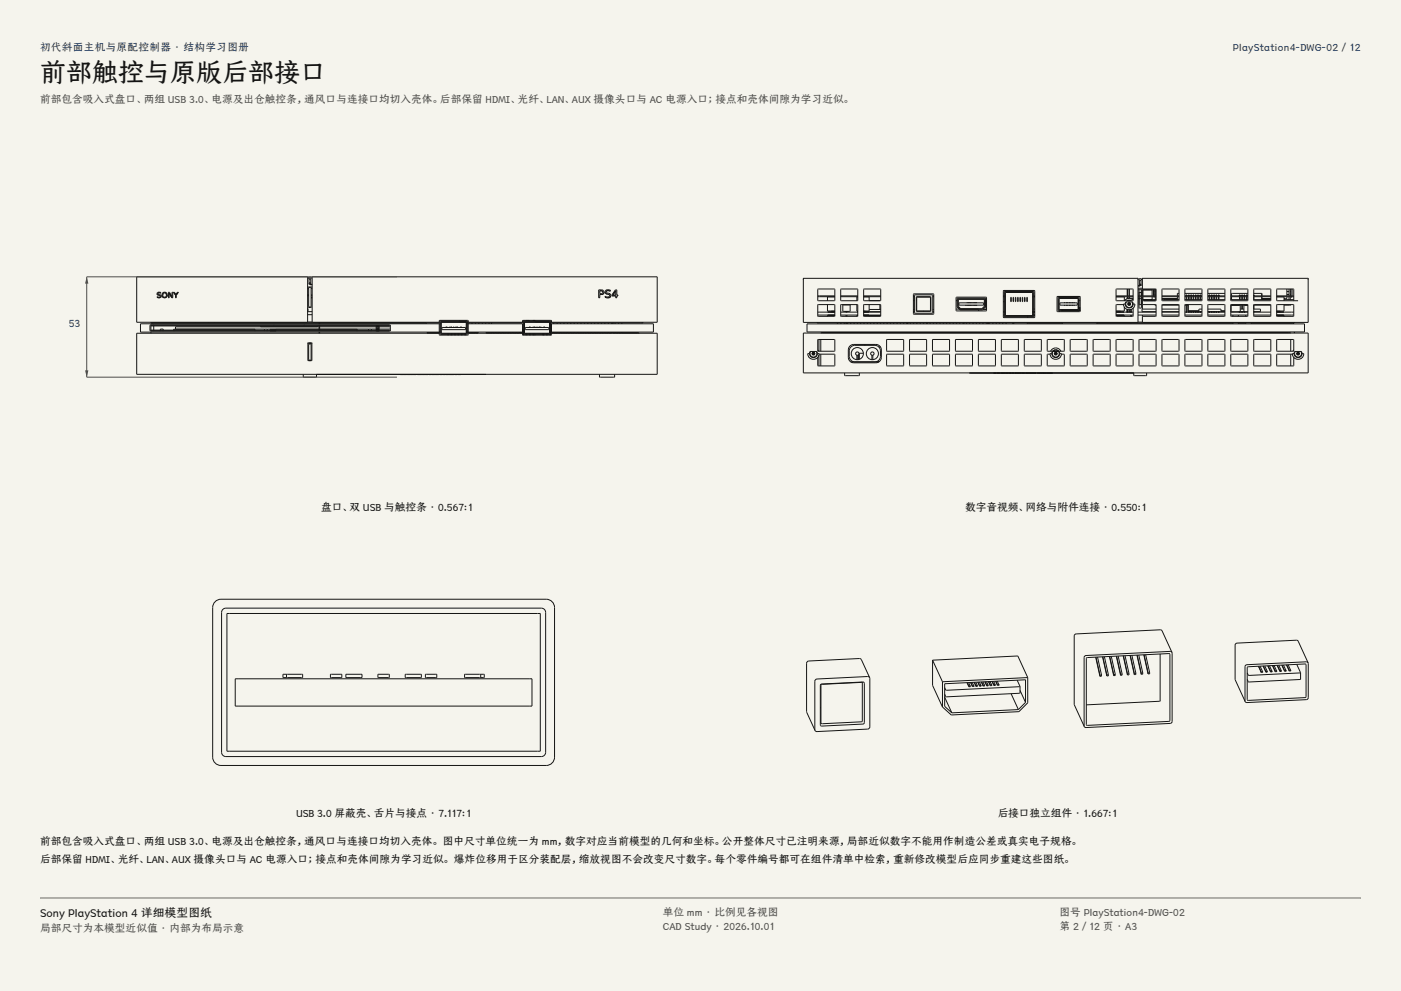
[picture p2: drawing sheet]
<svg xmlns="http://www.w3.org/2000/svg" width="420mm" height="297mm" viewBox="0 0 420 297" stroke-linecap="round" stroke-linejoin="round" font-family="sans-serif">
<g fill="#f5f4ed">
<path d="M0 0h420v297h-420z"/>
<path d="M12 12h396v275h-396z"/>
</g>
<g fill="none" stroke="#141413" stroke-width=".3">
<path d="M41 83h51.2v13.6h-51.2zM45.2 98.9h.1M45.2 99.1h.1M45.2 97.5h.1M45.2 97.7h.1M45.2 97.3l-.2 .3v1.4l.2 .2M45.2 97.3h71.5l.3 .3M45.2 96.6v.2h49.1M45.2 97.3v1.9M45.2 99.5v.4M45.3 98.9h71.4v.2h-71.4M45.3 97.5h71.4v.2h-71.4"/>
<path d="M46.1 99.2h.1M46.1 97.7v1.2M46.1 99.1v.1M46.1 97.3v.2M47.1 88a.6 .6 0 0 1 .5-.4 .6 .6 0 0 1 .6 .3l-.1-.1a.39 .39 0 0 0-.5-.1 .39 .39 0 0 0-.2 .5l.8 .2 .1 .4M47.1 88l.1 .3M47.1 88h.1M47.2 88.3l.4 .2M47.6 88.5h.1M47.7 88.5l.3 .1a.47 .47 0 0 1-.3 .5 .47 .47 0 0 1-.6-.2v.2l.5 .1M47.7 88.5h.1M48.1 98.9v-.3h.8v.3"/>
<path d="M48.1 99.1v.1M48.1 89.1l-.5 .1M48.3 88.8l-.2 .3M48.3 88.8h.1M48.6 88.4a.79 .79 0 0 1 .7-.8 .79 .79 0 0 1 .8 .8M48.6 88.4l.2 .6M48.9 99.1v.1M49.9 89l-.6 .2-.5-.2M50.1 88.4l-.2 .6M50.5 87.6h.3l.8 1.3v-1.3h.2v1.6h-.3l-.8-1.3v1.3h-.2zM51.5 89.2h.1M52 87.6l.6 .8v.8h.2v-.8l.7-.8"/>
<path d="M52 87.6h.3l.4 .7 .5-.7h.3M52 87.6h.1M52 98.9v-.2h24.4v.2M52 99.1v.1M53.5 87.6h.1M58.6 96.8h.1M60.3 96.8h.1M62.5 96.8h.1M64.2 96.8h.1M76.4 99.1v.1M78.1 97.7v.2h17.1v-.2M79.3 98.6v.3"/>
<path d="M79.3 99.1v.1M79.3 98.6h.8M80.1 98.6h15.6M80.1 98.6v.3M80.1 99.1v.1M81 99.2h1.7M81 99.1v.1M82.1 97.3v.2M82.7 98.7h-1.7v.2M82.7 98.7v.2M82.7 98.7h13M90.6 98.6v.1"/>
<path d="M91.2 97.3v.2M92.2 92.5v.8M92.2 88.4h.3M92.2 88.6h.3M92.2 86h1.4M92.2 86.5h.3M92.2 94.3h1.4M92.2 93.4h1.4M92.2 96.5h1.4M92.5 83.1h.8v.5h-.8zM92.5 91.9h.8M92.6 86.1l.7 .1-.1 6-.7-.1z"/>
<path d="M92.6 84.9h.6v.3h-.6zM92.7 84.9h.1M92.7 84.8v.1M92.7 84.8l-.1-1.1h.6l-.1 1.2h-.4M92.7 84.8h.5M93.3 89.3h.3M93.3 89.1h.3M93.3 88.4h.3M93.3 88.6h.3M93.3 86.5h.3M93.6 83h103.4v13.6h-31.7l-.1-.6h-8.4l-.2 .6h-16.2l-.2-.6h-8.3l-.2 .6h-38.1zM93.6 85.2h-.7l.7 .1"/>
<path d="M94.3 96.8h1.4M94.3 96.6v.2M95.7 96.8h-50.2v.2M95.7 97.9h-43.1v.7h26.7M95.7 96.6v.4M95.7 97.3v.2M95.7 97.7v1.2M95.7 99.1v.1M95.7 99.5v.4M95.8 96.8h32v.2M95.8 97.9h21.2M95.8 98.6h14.7"/>
<path d="M95.8 98.7h11.3v.2M95.8 96.6v.4M95.8 97.3v.2M95.8 97.7v1.2M95.8 99.1v.1M95.8 99.5v.4M95.8 96.8h36.1M106.3 96.8h.1M107.1 99.1v.1M110.5 98.6v.3M110.5 99.1v.1M110.5 98.6h.8"/>
<path d="M111.3 98.6h5.7M111.3 98.6v.3M111.3 99.1v.1M112.8 98.8h.9M112.8 97.7v1.2M112.8 99.1v.1M112.8 97.7h.9M112.8 97.8h.9M112.8 98.2h.9M112.8 98.4h.9M113.7 97.7v1.2M113.7 99.1v.1"/>
<path d="M117 96.8h.1M117 98.9l-.3 .3h-71.5M117 97.4v1.8M128.1 99.8h3.8M128.1 99.7h3.8M128.1 99.5v.4M131.7 97v2.5h-89.6v-2.5h89.8M131.7 96.5h.2M131.7 99.4h.2M132 96.3h8v3.9h-8zM132.1 97h.2M132.1 96.8h.2"/>
<path d="M132.1 99.8h.2M132.1 99.7h.2M132.1 99.4h.2M132.2 96.5h7.7M132.3 96.6h7.5v3.3h-7.5zM132.5 98.1h7.1v.7h-7.1zM133.6 98h.1M133.6 98.1h.1M133.6 98v.1M133.6 98h.5M133.7 98h.1M133.7 98.1h.1"/>
<path d="M133.7 98v.1M134.1 98h.1M134.1 98.1h.1M134.1 98v.1M134.3 99.9v.1M134.4 99.9v.1M134.8 98h.1M134.8 98.1h.1M134.8 98v.1M134.8 98l.2 .1M135.1 98h.1M135.1 98.1h.1"/>
<path d="M135.1 98v.1M135.1 98h.4M135.3 99.9v.1M135.5 99.9v.1M135.5 98h.1M135.5 98.1h.1M135.5 98v.1M135.9 98h.1M135.9 98.1h.1M135.9 98v.1M135.9 98l.2 .1M136.3 99.9v.1"/>
<path d="M136.5 99.9v.1M136.5 98h.1M136.5 98.1h.1M136.5 98v.1M136.6 98h.3M136.9 98h.1M136.9 98.1h.1M136.9 98v.1M137.3 98l-.3 .1M137.3 98h.1M137.3 98.1h.1M137.3 98v.1"/>
<path d="M137.3 99.9v.1M137.5 99.9v.1M137.7 96.5h.2M137.7 96v.2M137.7 96.5h.1M138 98h.1M138 98.1h.1M138 98v.1M138 98h.4M138.3 98h.1M138.3 98.1h.1M138.3 98v.1"/>
<path d="M138.3 99.9v.1M138.4 98h.1M138.4 98.1h.1M138.4 98v.1M138.5 99.9v.1M139.4 99.9v.1M139.5 99.9v.1M139.8 97h.1M139.8 96.8h.1M139.8 99.8h.1M139.8 99.7h.1M139.8 99.4h.1"/>
<path d="M139.8 96.5l.1 3.5h-7.7v-3.5h7.6M140.1 96.5h.3M140.1 97h16.5v2.5h-16.2M140.1 96.8h16.8M140.1 99.8h.3M140.1 99.7h.3M140.1 99.4h.3M140.6 97l-.2-.1v3.4l-.2 .1h-8.3l-.2-.5h-90.7v12.3h156v-12.3h-31.7l-.1 .5h-8.4l-.2-.5h-16.2M140.6 99.5v.4M140.6 99.8h.8M140.6 99.7h.8M141.4 97h.2"/>
<path d="M141.4 99.5v.4M141.6 99.5v.4M141.6 99.8h.8M141.6 99.7h.8M142.4 97h.2M142.4 99.5v.4M142.6 99.5v.4M142.6 99.8h.7M142.6 99.7h.7M143.4 99.5l-.1 .4M143.5 97h.1M144.5 97h.1"/>
<path d="M145.5 97h.2M145.7 99.5l.1 .4M145.7 99.7h.8M145.8 99.8h.7M146.5 97h.2M146.5 99.5v.4M146.7 99.5v.4M146.7 99.8h.8M146.7 99.7h.8M147.4 96.8v.2M147.5 99.5v.4M147.7 99.5v.4"/>
<path d="M147.7 99.8h.9M147.7 99.7h.9M148.6 99.5v.4M148.7 99.5v.4M148.7 99.8h.9M148.7 99.7h.9M149.6 99.5v.4M149.8 99.5v.4M149.8 99.8h.8M149.8 99.7h.8M150.6 99.5v.4M150.8 99.5v.4"/>
<path d="M150.8 99.8h.8M150.8 99.7h.8M151.6 99.5v.4M151.8 99.5v.4M151.8 99.8h.8M151.8 99.7h.8M152.6 99.5v.4M152.8 99.5v.4M152.8 99.8h.9M152.8 99.7h.9M153.7 99.5v.4M153.8 99.5v.4"/>
<path d="M153.8 99.8h.9M153.8 99.7h.9M154.7 99.5v.4M154.9 99.5v.4M154.9 99.8h.8M154.9 99.7h.8M155.7 99.5v.4M155.9 99.5v.4M155.9 99.8h.8M155.9 99.7h.8M156.6 96.5h.3M156.6 97.3h.3"/>
<path d="M156.6 98.7h.3M156.6 99.4h.1M156.7 98.7v1.7M156.9 96.4l.2-.2h7.8l.2 .2M156.9 96.4v4M157 96v.3M157.1 97.3h.1M157.1 96.8h.1M157.1 98.7h.1M157.1 99.8h.1M157.1 99.7h.1M157.1 99.4h.1"/>
<path d="M157.1 96.5h7.7M157.2 96.6h7.5v3.3h-7.5zM157.4 98.1h7.1v.7h-7.1zM157.7 96h.1M157.8 99.9v.1M157.9 99.9v.1M158.6 98h.1M158.6 98.1h.1M158.6 98v.1M158.6 96h.1M158.6 98h.4M158.7 98h.1"/>
<path d="M158.7 98.1h.1M158.7 98v.1M158.7 96v.2M158.7 96.5h.1M158.8 99.9v.1M158.9 99.9v.1M159 98h.1M159 98.1h.1M159.1 98v.1M159.7 96h.1M159.7 98h.1M159.7 98.1h.1"/>
<path d="M159.7 98v.1M159.7 98l.3 .1M159.8 99.9v.1M160 99.9v.1M160.1 98h.1M160.1 98.1h.1M160.1 98v.1M160.1 98h.3M160.3 99.9v.1M160.4 96.5h.2M160.4 96v.2M160.4 96.5h.1"/>
<path d="M160.4 98h.1M160.4 98.1h.1M160.5 98v.1M161.1 98l-.2 .1M161.1 98h.1M161.1 98.1h.1M161.1 98v.1M161.5 98h.1M161.5 98.1h.1M161.5 98v.1M161.5 98h.4M161.9 98h.1"/>
<path d="M161.9 98.1h.1M161.9 98v.1M162.2 98l-.2 .1M162.2 98h.1M162.2 98.1h.1M162.3 98v.1M162.8 99.9v.1M162.9 99.9h.1M162.9 98h.1M162.9 98.1h.1M162.9 98v.1M163 98h.4"/>
<path d="M163 99.9v.1M163.3 98h.1M163.3 98.1h.1M163.3 98v.1M163.4 98h.1M163.4 98.1h.1M163.4 98v.1M163.9 99.9v.1M164.1 99.9v.1M164.7 97h.2M164.7 96.8h.2M164.7 99.8h.2"/>
<path d="M164.7 99.7h.2M164.7 99.4h.2M164.8 96.5v3.5h-7.7v-3.5h7.7M165.1 96.5h.2M165.1 97h30.8v2.5h-30.6v-2.5M165.1 96.4v4M165.1 99.8h.8M165.1 99.7h.8M165.1 99.4h.2M165.9 97h.2M165.9 99.5v.4M166.1 99.5v.4"/>
<path d="M166.1 99.8h.8M166.1 99.7h.8M166.9 97h.2M166.9 99.5v.4M167.1 99.5v.4M167.1 99.8h.9M167.1 99.7h.9M168 97h.1M168 99.5v.4M168.1 99.5v.4M168.1 99.8h.9M168.1 99.7h.9"/>
<path d="M169 97h.2M169 99.5v.4M169.2 99.5v.4M169.2 99.8h.8M169.2 99.7h.8M170 97h.2M170 99.5v.4M170.2 99.5v.4M170.2 99.8h.8M170.2 99.7h.8M171 97h.2M171 99.5v.4"/>
<path d="M171.2 99.5v.4M171.2 99.8h.9M171.2 99.7h.9M172.1 97h.1M172.1 99.5v.4M172.2 99.5v.4M172.2 99.8h.9M172.2 99.7h.9M173.1 97h.1M173.1 99.5v.4M173.2 99.5v.4M173.2 99.8h.9"/>
<path d="M173.2 99.7h.9M174.1 97h.2M174.1 99.5v.4M174.3 99.5v.4M174.3 99.8h.8M174.3 99.7h.8M175.1 97h.2M175.1 99.5v.4M175.3 99.5v.4M175.3 99.8h.8M175.3 99.7h.8M176.1 97h.2"/>
<path d="M176.1 99.5v.4M176.3 99.5v.4M176.3 99.8h.9M176.3 99.7h.9M177.2 97h.1M177.2 99.5v.4M177.3 99.5v.4M177.3 99.8h.9M177.3 99.7h.9M178.2 97h.2M178.2 99.5v.4M178.4 99.5v.4"/>
<path d="M178.4 99.8h.8M178.4 99.7h.8M179.2 97h.2M179.2 99.5v.4M179.4 99.5v.4M179.4 99.8h.8M179.4 99.7h.8M179.8 87.1h.4a.44 .44 0 0 1 .5 .5 .44 .44 0 0 1-.5 .4h-.4zM180.2 97h.2M180.2 99.5v.4M180.4 99.5v.4M180.4 99.8h.8"/>
<path d="M180.4 99.7h.8M180.8 88.1l-.6 .2M181.1 87.6l-.4-.6-1.2-.1v2.3h.3v-.9h.4M181.1 87.6l-.3 .5M181.2 97h.2M181.2 99.5v.4M181.4 87.5a1.05 1.05 0 0 1 1.6-.5v.3a.63 .63 0 0 0-.8-.3 .63 .63 0 0 0-.4 .7l.2 .1a.99 .99 0 0 1 1.1 .8M181.4 87.5l.2 .4 .5 .2M181.4 87.5h.1M181.4 99.5v.4M181.4 99.8h.9M181.4 99.7h.9"/>
<path d="M182.1 88.1h.1M182.1 88.1l.2 .1M182.3 97h.1M182.3 99.5v.4M182.3 88.2l.4 .1M182.4 99.5v.4M182.4 99.8h.9M182.4 99.7h.9M182.7 88.3a.6 .6 0 0 1-.3 .7 .6 .6 0 0 1-.8-.1l-.2-.1v.3l.2 .1a1.07 1.07 0 0 0 1.5-.6M183.1 88.6h.1M183.3 97h.2M183.3 99.5v.4"/>
<path d="M183.5 99.5v.4M183.5 99.8h.1M183.5 99.7h.1M183.6 96.8v.2M183.6 99.5v.4M183.8 96.8v.2M183.8 99.5v.4M183.8 99.8h.5M183.8 99.7h.5M184.3 97h.2M184.3 99.5v.4M184.5 99.5v.4"/>
<path d="M184.5 99.8h.8M184.5 99.7h.8M184.5 86.9h.4v1.5h.4v.3h-.4v.5h-.3v-.5h-1.1v-.4zM184.6 87.2v1.2h-.9zM185.3 97h.2M185.3 99.5v.4M185.5 99.5v.4M185.5 99.8h.9M185.5 99.7h.9M186.4 97h.1M186.4 99.5v.4M186.5 99.8l5.1 .1"/>
<path d="M186.5 99.5v.4M191.3 99.5v.2h-4.8M192.8 96.6v.2h-27.7M90.9 112.2v.8h4v-.8M92.3 103.1h1.2M92.3 102.7l1.2 .1-.1 5.3-1.1-.1zM92.5 107.8h.8M92.6 108.1v-5l.7 .1-.1 4.9M120 112.2v.1M120.4 112.2v.1M120.5 112.2v.1M120.9 112.2v.1"/>
<path d="M120.9 112.2h.6M121.8 112.2v.1M121.8 112.2h.3M122.1 112.2h.8M122.1 112.2v.1M122.9 112.2v.1M123 112.2v.1M123.4 112.2v.1M123.5 112.2v.1M123.9 112.2v.1M124 112.2h.7M124 112.2v.1"/>
<path d="M124.7 112.2h.1M124.7 112.2v.1M125.1 112.2v.1M125.4 112.2h.6M125.4 112.2v.1M126.3 112.2v.1M126.4 112.2v.1M126.6 112.2v.1M126.7 112.2v.1M127.2 112.2v.1M127.4 112.2v.1M127.4 112.2h.1"/>
<path d="M127.5 112.2h.9M127.5 112.2v.1M128.4 112.2v.1M128.4 112.2h.1M128.6 112.2v.1M128.8 112.2v.1M128.9 112.2v.1M129.3 112.2v.1M129.4 112.2v.1M129.5 112.2h.4M129.5 112.2v.1M129.9 112.2v.1"/>
<path d="M130 112.2v.1M130.1 112.2v.1M130.6 112.2v.1M130.7 112.2v.1M130.8 112.2v.1M130.8 112.2h.2M131 112.2h.7M131 112.2v.1M131.7 112.2v.1M131.9 112.2h.7M131.9 112.2v.1M132.6 112.2v.1"/>
<path d="M132.8 112.2h.7M132.8 112.2v.1M133.5 112.2v.1M133.7 112.2h.1M133.7 112.2v.1M133.8 112.2v.1M134.3 100.2v.2M134.4 112.2v.1M134.4 100.2v.2M134.5 112.2h.1M134.5 112.2v.1M134.6 112.2v.1"/>
<path d="M135 112.2h.2M135 112.2v.1M135.2 112.2v.1M135.3 100.2v.2M135.4 112.2v.1M135.5 100.2v.2M135.9 112.2v.1M136.1 112.2v.1M136.3 100.2v.2M136.3 112.2h.8M136.3 112.2v.1M136.5 100.2v.2"/>
<path d="M137.1 112.2v.1M137.3 100.2v.2M137.4 112.2h.8M137.4 112.2v.1M137.5 100.2v.2M138.2 112.2v.1M138.3 100.2v.2M138.5 100.2v.2M139.4 100.2v.2M139.5 100.2v.2M145.3 112.2h.4h-50.8M156.9 100l.2 .2h7.8"/>
<path d="M157.8 100.2v.2M157.9 100.2v.2M158.8 100.2v.2M158.9 100.2v.2M159.8 100.2v.2M160 100.2v.2M160.3 100.2l.1 .2M162.8 100.2l-.1 .2M162.9 100.3v.1M163 100.2v.2M163.9 100.2v.2M164.1 100.2v.2"/>
<path d="M164.9 100.2v.2M165.1 100l-.2 .2M179.7 112.2v.8h4.6v-.8"/>
<circle cx="49.3" cy="88.4" r=".62"/>
</g>
<path d="M119 83h-93v30h93" fill="none" stroke="#504e49" stroke-width=".3"/>
<g fill="#504e49">
<path d="M26 83l.5 2h-1z"/>
<path d="M25.5 111h1l-.5 2z"/>
</g>
<g fill="none" stroke="#141413" stroke-width=".3">
<path d="M240.8 99.8h151.4v12h-151.4zM241 83.4l-.2 .4M241 83.4l-.2 13.2h100.4l-.2-13.2M241 83.4h100M241.9 97.1h149.2v2.4h-149.2zM245 96.6v.2h143v-.2M245.2 94.4h5.1h-2.2M245.2 88.9h5.1M245.2 88.7h5.1M245.2 86.6h5v3.5h-5zM245.2 91.3h5v3.5h-5zM246.1 99.8h140.8"/>
<path d="M246.3 99.5v.2h140.4v-.2M248.1 91.3v1.9h1.9l.3 .1h-1.1v.2h1.1M248.1 93.5h2.2h-5.1M248.1 93.5h.1M248.1 94.4v.1M249.6 93.5h.1M249.6 94.4v.1M250.3 94.5h-2.2v.3M250.3 89h-2.2v1.1M251 97.1h.2M251 99.7v.1M251.2 99.7v.1"/>
<path d="M252 97.1h.2M252 99.7v.1M252 94.4h5.1h-.1M252 88.9h5.1M252 88.7h5.1M252.1 86.6h5v3.5h-5zM252.1 91.3h5v3.5h-5zM252.2 99.7v.1M252.7 91.4h2.2v1.9h-2.2zM253 97.1h.2M253 99.7v.1M253.2 99.7v.1"/>
<path d="M253.5 93.3v.2h.5v-.2M253.6 93.5h.1M253.6 94.4v.4M253.6 96.8v.3M253.6 99.7v.1M253.9 93.5h.1M253.9 94.4v.4M253.9 96.8v.3M253.9 99.7v.1M254 97.1h.1M254 99.7v.1M254.1 99.7v.1"/>
<path d="M255 97.1h.1M255 99.7v.1M255.1 99.7v.1M256 97.1h.1M256 99.7v.1M256.1 99.7v.1M256.9 91.3v1.9h.2M257 93.5h.1h-5.1M257 97.1h.1M257 93.5h.1M257 94.4v.1M257 99.7v.1"/>
<path d="M257.1 93.2v.2M257.1 99.7v.1M257.1 94.5h-.2v.3M257.1 89h-.2v1.1M257.9 97.1h.2M257.9 99.7v.1M258.1 99.7v.1M258.9 94.5h1.7v.3M258.9 89h1.7v1.1M258.9 88.9h5.1M258.9 88.7h5.1M258.9 97.1h.2"/>
<path d="M258.9 99.7v.1M258.9 86.6h5.1v3.5h-5.1zM258.9 91.3h5.1v3.5h-5.1zM259.1 93.5h.1M259.1 94.4v.1M259.1 99.7v.1M259.4 93.4h4.6M259.9 97.1h.2M259.9 99.7v.1M260.1 99.7v.1M260.5 93.5h-1.6h5.1M260.5 93.5h.1"/>
<path d="M260.5 94.4v.1M260.6 90.1h3.2M260.6 91.3v1.9h-1.5l-.2 .1h.5v.2h-.5M260.6 94.6h3.4M260.6 92.7h3.4M260.9 97.1h.2M260.9 99.7v.1M261.1 99.7v.1M261.9 97.1h.2M261.9 99.7v.1M262.1 99.7v.1M262.9 97.1h.2"/>
<path d="M262.9 99.7v.1M263.1 99.7v.1M263.8 91.3v1.4M263.9 97.1h.2M263.9 99.7v.1M264 94.4h-5.1h1.6M264.1 99.7v.1M264.9 97.1h.1M264.9 99.7v.1M265 99.7v.1M265.9 97.1h.1M265.9 99.7v.1"/>
<path d="M266 99.7v.1M266.9 97.1h.1M266.9 99.7v.1M267 99.7v.1M267.9 97.1h.1M267.9 99.7v.1M268 99.7v.1M268.8 97.1h.2M268.8 99.7v.1M269 99.7v.1M269.8 97.1h.2M269.8 99.7v.1"/>
<path d="M270 99.7v.1M270.8 97.1h.2M270.8 99.7v.1M271 99.7v.1M271.8 96.8v.3M271.8 99.7v.1M271.8 97l.2 .1M272 99.7v.1M272 96.8v.3M272.1 96.8v.3M272.1 99.7v.1M272.8 97.1h.2"/>
<path d="M272.8 99.7v.1M273 99.7v.1M273.8 97.1h.2M273.8 99.7v.1M273.8 90.1h.3M273.8 88.9h.3M273.8 93.4h.3M273.8 93.5h.3M273.8 92.7h.3M273.8 88.7h.3M273.9 88.1h6v6h-6zM274 99.7v.1"/>
<path d="M274.2 88.4h5.4v5.4h-5.4zM274.7 92.7h.1M274.7 90.1h.1M274.7 89h4.3v4.3h-4.3zM274.8 97.1h.2M274.8 99.7v.1M274.8 89.1h4.1v4.1h-4.1zM275 99.7v.1M275.8 97.1h.1M275.8 99.7v.1M275.9 99.7v.1M276.4 99.7v.1"/>
<path d="M276.8 97.1h.1M276.8 99.7v.1M276.9 93.2v.1M276.9 99.7v.1M277.8 97.1h.1M277.8 99.7v.1M277.9 99.7v.1M278 96.8v.3M278.7 97.1h.2M278.7 99.7v.1M278.9 99.7v.1M279.4 99.7v.1"/>
<path d="M279.5 99.7v.1M279.6 88.9h.3M279.6 93.4h.3M279.6 93.5h.3M279.6 92.7h.3M279.6 88.7h.3M279.7 97.1h.2M279.7 99.7v.1M279.9 99.7v.1M280.7 97.1h.2M280.7 99.7v.1M280.9 99.7v.1"/>
<path d="M281.7 97.1h.2M281.7 99.7v.1M281.9 99.7v.1M282.7 97.1h.2M282.7 99.7v.1M282.9 99.7v.1M283.7 97.1h.2M283.7 99.7v.1M283.9 99.7v.1M284.7 97.1h.2M284.7 99.7v.1M284.9 99.7v.1"/>
<path d="M285.7 97.1h.1M285.7 99.7v.1M285.8 99.7v.1M286.6 90.1h.3M286.6 92.6h1M286.7 97.1h.1M286.7 99.7v.1M286.7 89.1h8.9l.1 4-9 .1zM286.8 99.7v.1M286.9 89.4h8.6v2.6l-.9 .9h-6.8l-.9-.9zM287.1 90.1h.2M287.3 89.7h7.8v2.1l-.7 .7h-6.4l-.7-.7z"/>
<path d="M287.5 90.8h7.4v.7h-7.4zM287.7 97.1h.1M287.7 99.7v.1M287.8 92.6l6.7 .1 .7-.8v-2.3h-8.1v2.3l.8 .8M287.8 99.7v.1M288 92.5v.1M288.7 97.1h.1M288.7 99.7v.1M288.8 99.7v.1M289 92.5v.1M289 96.8v.3M289.5 91.5h.1"/>
<path d="M289.5 91.6h.1M289.5 91.5v.1M289.6 91.5h.1M289.6 91.6h.1M289.6 91.5v.1M289.6 97.1h.2M289.6 99.7v.1M289.8 99.7v.1M289.9 91.5h.1M289.9 91.6h.1M289.9 90.7h.1M289.9 91.5v.1"/>
<path d="M290 91.5h.1M290 91.6h.1M290 90.7h.1M290 91.5v.1M290.3 91.5h.1M290.3 91.5v.1M290.3 91.6h.1M290.3 90.7h.1M290.3 90.7h-.1M290.4 90.7h.1M290.4 91.5v.1M290.6 99.7l-.1 .1"/>
<path d="M290.6 91.5h.1M290.6 91.6h.1M290.6 90.7h.1M290.6 91.5v.1M290.6 97.1h.2M290.6 99.7v.1M290.7 91.5h.1M290.7 91.6h.1M290.7 90.7h.1M290.7 91.5v.1M290.8 99.7v.1M290.9 91.5h.1"/>
<path d="M290.9 91.6h.1M290.9 90.7h.1M290.9 91.5v.1M290.9 91.5h.2M290.9 91.6h.2M290.9 90.7h.2M291.1 91.5h.1M291.1 91.6h.1M291.1 90.7h.1M291.1 91.5v.1M291.3 91.5h.1M291.3 91.6h.1"/>
<path d="M291.3 90.7h.1M291.3 91.5v.1M291.6 97.1h.2M291.6 99.7v.1M291.8 91.5h.1M291.8 91.5v.1M291.8 91.6h.1M291.8 90.7h.1M291.8 90.7h-.1M291.8 99.7v.1M292 91.5h.1M292 91.6h.1"/>
<path d="M292 90.7h.1M292 91.5v.1M292.1 91.5h.1M292.1 91.6h.1M292.1 90.7h.1M292.1 91.5v.1M292.4 91.5h.1M292.4 91.6h.1M292.4 90.7h.1M292.4 91.5v.1M292.5 91.5h.1M292.5 91.6h.1"/>
<path d="M292.5 90.7h.1M292.5 91.5v.1M292.6 97.1h.2M292.6 99.7v.1M292.7 91.5h.1M292.7 91.6h.1M292.7 90.7h.1M292.7 91.5v.1M292.7 90.7h.2M292.8 99.7v.1M292.9 99.7v.1M293.3 92.6h.1"/>
<path d="M293.4 92.6v.1M293.4 92.9v.3M293.6 97.1h.2M293.6 99.7v.1M293.8 99.7v.1M294.6 97.1h.2M294.6 99.7v.1M294.7 92.7h1.1M294.8 99.7v.1M295.6 97.1h.2M295.6 99.7v.1M295.8 90.4h-.2v2.3"/>
<path d="M295.8 99.7v.1M296 96.8v.3M296 99.7v.1M296.2 96.8v.3M296.2 99.7v.1M296.4 96.8v.3M296.4 99.7v.1M296.6 97.1h.1M296.6 99.7v.1M296.7 99.7v.1M297.6 97.1h.1M297.6 99.7v.1"/>
<path d="M297.7 99.7v.1M298.6 97.1h.1M298.6 99.7v.1M298.7 99.7v.1M299.5 97.1h.2M299.5 99.7v.1M299.7 99.7v.1M300.5 97.1h.2M300.5 99.7v.1M300.7 99.7v.1M300.8 90.4h.3M300.8 93.4h.3"/>
<path d="M300.8 88.9h.3M300.8 94.4h.3M300.8 93.5h.3M300.8 88.7h.3M300.8 87.1h9.3v8h-9.3zM301.1 87.4h8.7v7.4h-8.7zM301.3 88.9h.1M301.3 94.4h.1M301.3 93.5h.1M301.3 88.7h.1M301.3 87.6h8.3v7h-8.3zM301.4 87.7h8.2v6.9h-8.2z"/>
<path d="M301.5 97.1h.2M301.5 99.7v.1M301.7 99.7v.1M303 89.1h.2v1.3h-.2zM303 90.2h.2M303.6 96.8v.3M303.6 99.7v.1M303.7 89.1h.2v1.3h-.2zM303.7 90.2h.2M303.7 96.8v.3M303.7 99.7v.1M304 96.8v.3"/>
<path d="M304 99.7v.1M304.4 89.1h.1v1.3h-.1zM304.4 90.2h.1M305.1 89.1h.1v1.3h-.1zM305.1 90.2h.1M305.8 89.1h.1v1.3h-.1zM305.8 90.2h.1M306.4 89.1h.2v1.3h-.2zM306.4 90.2h.2M307.1 89.1h.2v1.3h-.2zM307.1 90.2h.2M307.7 99.7v.1"/>
<path d="M307.8 89.1h.2v1.3h-.2zM307.8 90.2h.2M308.1 94.6v.1M308.1 94.9v.3M309.6 93.5h.1M309.6 88.9h.1M309.6 92.6h.1M309.6 93.4h.1M309.6 94.4h.1M309.6 88.7h.1M309.6 94.5h.1M309.6 89h.1"/>
<path d="M309.9 93.5h.3zM309.9 94.4h.3zM309.9 94.5h.3M309.9 93.5h.3M309.9 89h.3M309.9 88.9h.3M309.9 92.6h.3M309.9 93.4h.3M309.9 88.7h.3M316.9 88.9h6.9M316.9 88.9h6.8l.1 4.4-6.8 .1zM317.6 92.8v.1"/>
<path d="M317.6 93.1v.3M317.7 90.8h.1M317.7 91.5h.1M317.7 90.8v.7M317.8 90.8h5.2v.7h-5.2M318.2 92.8v.1M318.5 96.8h-10.5v.3M318.5 92.8v.1M318.5 96.8v.3M318.5 99.7v.1M319.1 91.5h.1M319.1 91.6h.1"/>
<path d="M319.1 90.7h.1M319.1 91.5v.1M319.2 91.5h.1M319.2 91.6h.1M319.2 90.7h.1M319.3 90.7h.1M319.3 91.5v.1M319.6 91.5h.1M319.6 91.6h.1M319.6 90.7h.1M319.6 91.5v.1M319.7 91.5h.1"/>
<path d="M319.7 91.6h.1M319.7 90.7h.1M319.7 91.5v.1M320.2 91.5h.1M320.2 91.5v.1M320.2 91.6h.1M320.2 90.7h.1M320.2 90.7h-.1M320.5 91.5h.1M320.5 91.6h.1M320.5 90.7h.1M320.5 91.5v.1"/>
<path d="M320.6 91.5h.1M320.6 91.6h.1M320.6 90.7h.1M320.7 90.7h.1M320.7 91.5v.1M321 91.5h.1M321 91.6h.1M321 90.7h.1M321 91.5v.1M321.1 91.5h.1M321.1 91.6h.1M321.1 90.7h.1"/>
<path d="M321.1 91.5v.1M321.5 91.5h.1M321.5 91.6h.1M321.5 90.7h.1M321.5 91.5v.1M321.6 91.5h.1M321.6 91.6h.1M321.6 90.7h.1M321.6 91.5v.1M321.9 91.5h.1M321.9 91.6h.1M321.9 90.7h.1"/>
<path d="M321.9 91.5v.1M322 91.5h.1M322 91.6h.1M322 90.7h.1M322.1 90.7h.1M322.1 91.5v.1M323.1 92.8l.1-3.4h-5.7v3.4h5.8M323.2 92.3h.1M323.2 90.1h.1M323.2 92.2h.1M323.2 92.4h.1M323.3 92.8v-3.4h-5.9v3.5h5.8"/>
<path d="M323.3 92.8l-.1 .1M323.5 93h.3M323.5 92.9h.3M323.5 92.9v-3.7h-6.3v3.8l6.6 .1M323.5 92.9l-.2 .2M323.5 90.1h.3M323.5 92.3h.3M323.5 92.8h.3M323.5 92.2h.3M323.5 92.4h.3M328.8 96.8h40.8M328.8 96.8v.3"/>
<path d="M328.8 99.7v.1M334.6 94.5h2.5v.3M334.6 89h2.5v1.1M334.6 88.9h5.1M334.6 88.7h5.1M334.6 86.6h5.1v3.5h-5.1zM334.9 93.5h.1M334.9 94.4v.1M335.6 93.5h.1M335.6 94.4v.1M336.8 91.3l-2.2 .1 .1 3.4h4.9l.1-2.5M337 93.5h-2.4h5.1"/>
<path d="M337 93.5h.1M337 94.4v.1M337.1 92v1.2h-2.4l1.2 .1v.2h-1.3M337.3 91.1h-.5a1.71 1.71 0 0 0 1.7 1.7 1.71 1.71 0 0 0 1.7-1.7h-.5M337.3 91.1l.2-.6h2l.2 .6M337.3 91.1a1.18 1.18 0 0 0 1.2 1.2 1.18 1.18 0 0 0 1.2-1.2M337.7 93.5h.1M337.7 90.5a1.05 1.05 0 0 0 .1 1.4 1.05 1.05 0 0 0 1.4 0 1.05 1.05 0 0 0 .1-1.4M337.7 93.5h.5M337.8 93.5h.1M337.9 90.1l.6-.2 .7 .2M337.9 89.5h.1"/>
<path d="M337.9 92.7v.7M337.9 89.4v.1M337.9 92.7l.1 .7M337.9 86.6v2.1M337.9 88.9v.6M338 93.4h.1M338 86.6v2.1M338 88.9v.6M338 92.8v.6M338 89.5h.1M338.1 93.5h.1M338.2 90.1h.6"/>
<path d="M338.2 93.5h.1M338.2 91.3h.1M338.2 91l-.1 .1 .1 .2M338.2 91v.3M338.2 91.3l.2 .2 .1-.1M338.2 91h.1M338.2 91.3l.3 .1M338.3 91.2l.2 .1M338.3 91.2l-.1 .1M338.3 91v.2M338.3 91h.1M338.5 88.9v.5l-.5 .1"/>
<path d="M338.5 92.8v.6l.1-.6M338.5 86.6v2.1M338.5 90.8l-.2-.1-.1 .3M338.5 90.8h.1M338.5 90.8l-.3 .2M338.5 89.4l-.8 .2-.6 .5M338.5 89.4l1.2 .5M338.5 91.4h.1M338.5 91.3v.1M338.5 90.9l-.1 .1M338.5 90.8v.1M338.5 90.9l.2 .1"/>
<path d="M338.5 90.8l.2-.1 .1 .3M338.5 90.8l.3 .2M338.6 89.4h1.1M338.6 86.6v2.1M338.6 88.9v.5M338.6 93.5h.1M338.6 93.5h-.2M338.7 91.2l.1 .1M338.7 91.2l-.2 .1M338.7 91h.1M338.7 91v.2M338.7 93.5h.1"/>
<path d="M338.8 91h-.1M338.8 91h.1M338.8 91.3l-.1 .2-.2-.1M338.8 91.3l-.3 .1M338.8 91l.2 .1-.2 .2M338.8 91.3h.1M338.8 91v.3M338.8 93.5h.5M339 92.9v.6M339 92.9h.1M339 93.4h.1M339 93.4h.1z"/>
<path d="M339 94.4v.4M339 96.8h.1M339.1 92.9v.6M339.1 94.4v.4M339.1 96.8h.1M339.2 89.6h.5M339.7 94.4h-5.1h2.4M341 83.4l.2 .4M341.2 85.6h.6l-.6 .1M341.2 89.4h.6M341.2 89.6h.6M341.2 88.9h5.4"/>
<path d="M341.2 86.4h1.3M341.2 86.8h5.4M341.2 94.4h5.4M341.2 93.5h5.4M341.2 96.5h1.3M341.2 88.7h5.4M341.4 83.5h.8v.5h-.8zM341.5 86.8v1.9M341.5 88.9v.5M341.6 87.6h.1M341.6 87.6h.5M341.6 85.3h.1"/>
<path d="M341.6 85.1v.2M341.6 85.3l-.1 .3h.6l-.1-.3M341.6 85.3h.4M341.8 89.4v.2M342.1 85.1h-.5v-1h.5l-.1 1.2M342.1 87.6v.1M342.1 88.9v2.3h-.6M342.1 87.7v1M342.2 88.9l-.1 3.4-.6-.1v-2.6M342.2 86.8v1.9M342.5 91.3l4.1 .1M342.5 86.8v1.9"/>
<path d="M342.5 88.9v3.7M342.5 93.4v.1M342.6 83.4l-.1 3.2h4l.1 3.4-4.1 .1M342.6 83.4l-.1 .4M342.6 83.4h49.4M342.6 88.7v-1.8h2.8v1.8M342.6 88.9v1.2M343.7 86.8v.1M344.4 86.8v.1M345.4 88.9v.9h-2.8h4M345.8 88.9h.4M345.8 86.8v1.9"/>
<path d="M346.2 86.8v1.9M346.2 88.3h.2M346.2 87.4h.2M346.2 91.3v.2h.4M346.4 86.8v1.9M346.4 88.9v.9M346.6 91.4l-.1 3.4h-4M346.6 92.6h-4.2v.8h4.2M348.3 91.4l.2 3.4h4.9l.1-3.4M348.3 91.4h5.2M348.3 88.9h5.2M348.3 92.6h5.2"/>
<path d="M348.3 91.5h5.2M348.3 93.4h5.2M348.3 89.5h4.7M348.3 94.4h5.2M348.3 93.5h5.2M348.3 88.7h5.2M348.3 89.8h5.2M348.4 86.6h5v3.5h-5zM353 89.7l-4 .1M353 88.9v.9M353.5 87.9h-.5v.8M355.2 88.9h5.1"/>
<path d="M355.2 91.5h.4M355.2 94.4h5.1M355.2 93.5h5.1M355.2 88.7h5.1M355.2 89.8h5.1M355.2 87.9h5.1M355.3 86.6h5v3.5h-5zM355.3 91.3h5v3.5h-5zM355.5 93.5h.1M355.5 88.7v-.2h.4v.2M355.5 88.5h.4M355.6 88.6h.1"/>
<path d="M355.6 88.6h.3M355.6 91.3v2.2h.2v-2.2M355.6 88.5v.2M355.6 88.9v.9M355.8 91.5h.4M355.8 88.5v.2M355.8 88.9v.9M355.9 88.6h.1M355.9 88.6v.1M355.9 93.5h.1M356.1 93.2h3.3zM356.2 91.3l-.1 2.1h3.3"/>
<path d="M356.2 93.5h.1M356.2 88.7v-.2h.4v.2M356.2 88.5h.4M356.2 88.6h.3M356.3 93.4h.2M356.3 88.5v.2M356.3 88.9v.9M356.5 88.5v.2M356.5 88.9v.9M356.5 88.6h.1M356.6 88.6v.1M356.6 93.5h.1"/>
<path d="M356.9 93.5h.1M356.9 88.7v-.2h.4v.2M356.9 88.5h.4M356.9 88.6h.1M356.9 88.6h.3M357 88.5l-.1 .2M357 88.9v.9M357 93.4h.2M357.2 88.5v.2M357.2 88.9v.9M357.2 93.5h.1M357.3 93.5h.1"/>
<path d="M357.6 93.5h.1M357.6 88.7v-.2h.4v.2M357.6 88.5h.4M357.6 88.6h.1M357.6 88.6v.1M357.6 88.6h.3M357.7 93.4h.2M357.7 88.5v.2M357.7 88.9v.9M357.9 88.5v.2M357.9 88.9v.9M357.9 88.6h.1"/>
<path d="M357.9 93.5h.1M358 93.5h.1M358.3 93.5h.1M358.3 88.7v-.2h.3v.2M358.3 88.5h.3M358.3 88.6h.1M358.3 88.6h.3M358.4 93.4h.1M358.4 88.5v.2M358.4 88.9v.9M358.5 88.5v.2M358.5 88.9v.9"/>
<path d="M358.6 88.6h.1M358.6 93.5h.1M359 93.5h.1M359 88.7v-.2h.3v.2M359 88.5h.3M359 88.6h.1M359 88.6h.3M359.1 93.4h.1M359.1 88.5v.2M359.1 88.9v.9M359.2 88.5v.2M359.2 88.9v.9"/>
<path d="M359.3 88.6h.1M359.3 93.5h.1M359.4 93.4h.9M359.7 93.5h.1M359.7 88.7v-.2h.3v.2M359.7 88.5h.3M359.7 88.6h.1M359.7 88.6h.3M359.8 93.4h.1M359.8 88.5v.2M359.8 88.9v.9M359.9 88.5v.2"/>
<path d="M359.9 88.9v.9M360 88.6h.1M360 88.6v.1M360 93.5h.1M360.3 92.6h-.9v.8M362.1 92.6h3.9v.8M362.1 93.4h3.9M362.1 88.9h5.1M362.1 94.4h5.1M362.1 93.5h5.1M362.1 88.7h5.1M362.1 89.8h5.1"/>
<path d="M362.1 87.9h5.1M362.1 86.6h5.1v3.5h-5.1zM362.1 91.3h5.1v3.5h-5.1zM362.4 93.5h.1M362.4 88.7v-.2h.4v.2M362.4 88.5h.4M362.4 88.6h.1M362.4 88.6h.3M362.5 93.4h.2M362.5 88.5v.2M362.5 88.9v.9M362.7 88.5v.2"/>
<path d="M362.7 88.9v.9M362.7 88.6h.1M362.7 93.5h.1M362.8 93.5h.1M363.1 93.5h.1M363.1 88.7v-.2h.4v.2M363.1 88.5h.4M363.1 88.6h.1M363.1 88.6h.3M363.2 93.4h.2M363.2 88.5v.2M363.2 88.9v.9"/>
<path d="M363.4 88.5v.2M363.4 88.9v.9M363.4 88.6h.1M363.4 88.6v.1M363.4 93.5h.1M363.5 93.5h.1M363.8 93.5h.1M363.8 88.7v-.2h.3v.2M363.8 88.5h.3M363.8 88.6h.1M363.8 88.6h.3M363.9 93.4h.1"/>
<path d="M363.9 88.5v.2M363.9 88.9v.9M364 88.5v.2M364 88.9v.9M364.1 88.6h.1M364.1 88.6v.1M364.1 93.5h.1M364.5 93.5h.1M364.5 88.7v-.2h.3v.2M364.5 88.5h.3M364.5 88.6h.1M364.5 88.6h.3"/>
<path d="M364.6 88.5l-.1 .2M364.6 88.9v.9M364.6 93.4h.1M364.7 88.5v.2M364.7 88.9v.9M364.8 93.5h.1M365.2 93.5h.1M365.2 88.7v-.2h.3v.2M365.2 88.5h.3M365.2 88.6h.1M365.2 88.6v.1M365.2 88.6h.3"/>
<path d="M365.3 93.4h.1M365.3 88.5v.2M365.3 88.9v.9M365.4 88.5v.2M365.4 88.9v.9M365.5 88.6h.1M365.5 93.5h.1M366 93.2h1.2M366 93.4h1.2M369 91.4l.1 3.4h5v-3.4M369 91.4h5.1M369 88.9h5.1"/>
<path d="M369 92.6h.1M369 89.7h.2M369 91.5h2.6M369 93.4h.1M369 89.5h.2M369 94.4h5.1M369 93.5h5.1M369 88.7h5.1M369 89.8h5.1M369 86.6h5.1v3.5h-5.1zM369.2 88.9v.9M369.6 93.4v.1"/>
<path d="M369.6 94.4v.4M369.6 96.8v.3M369.6 99.7v.1M371.3 96.8h2.2M371.3 93.4v.1M371.3 94.4v.4M371.3 96.8v.3M371.3 99.7v.1M371.5 93.5h.1M371.5 88.7v-.2h.3v.2M371.5 88.5h.3M371.5 88.6h.1"/>
<path d="M371.5 88.6h.3M371.6 88.5v.2M371.6 88.9v.9M371.6 91.3v.2M371.6 93.4v.1M371.6 93.4h.2v-1.9h-2.7v1.9l2.7 .1M371.8 91.5h.5M371.8 88.5v.2M371.8 88.9v.9M371.8 91.3v.2M371.8 93.4v.1M371.8 92.6h1.1"/>
<path d="M371.8 93.4h1.1M371.8 88.6h.1M371.8 88.6v.1M371.8 93.5h.1M372.2 93.5h.1M372.2 88.7v-.2h.3v.2M372.2 88.5h.3M372.2 88.6h.1M372.2 88.6h.3M372.3 93.4h.1M372.3 88.5v.2M372.3 88.9v.9"/>
<path d="M372.3 91.3v1.3M372.4 91.5h.6M372.4 88.5v.2M372.4 88.9v.9M372.4 91.3v1.3M372.5 88.6h.1M372.5 88.6v.1M372.5 93.5h.1M372.9 93.5h.1M372.9 88.7v-.2h.3v.2M372.9 88.5h.3M372.9 88.6h.3"/>
<path d="M372.9 91.5h1.2M372.9 93.4h.2M373 88.5v.2M373 88.9v.9M373 91.3v2.2M373.1 91.5h.6M373.1 88.5v.2M373.1 88.9v.9M373.1 91.3v.2M373.1 93.4v.1M373.2 93.5h.1M373.5 93.4v.1"/>
<path d="M373.5 94.4v.4M373.5 96.8v.3M373.5 99.7v.1M373.6 88.7v-.2h.3v.2M373.6 88.5h.3M373.6 88.6h.1M373.6 88.6v.1M373.6 88.6h.3M373.7 88.5v.2M373.7 88.9v.9M373.7 91.3v.2M373.8 91.5h.3"/>
<path d="M373.8 88.5v.2M373.8 88.9v.9M373.8 91.3v.2M373.9 88.6h.1M374.1 87.9h-4.9v.8M374.1 93.4l-1.1 .1M375.1 96.8h12.7v.3M375.1 96.8v.3M375.1 99.7v.1M375.9 92.6h2v.8h-2M375.9 87.9h2.4v.8M375.9 88.9h5.1"/>
<path d="M375.9 88.6h.1M375.9 94.4h5.1M375.9 93.5h5.1M375.9 88.7h5.1M375.9 93.5h.1M375.9 89.8h5.1M375.9 88.5l.1 .2M375.9 91.3l.1 3.5h4.9l.1-3.4M375.9 86.6h5v3.5h-5zM375.9 91.3l5.1 .1zM375.9 88.6v.1M376 93.5h.1"/>
<path d="M376 88.5h-.1M378.3 89.7h2.7M378.3 89.5h2.7M378.3 88.9v.9M382.7 88.9h5.1M382.7 88.7h5.1M382.7 94.5h2.2v.3M382.7 89h2.2v1.1M382.8 91.3h5v3.5h-5zM383.4 93.5h.1M383.4 94.4v.1M384.9 93.5h-2.2h5.1"/>
<path d="M384.9 93.5h.1M384.9 94.4v.1M384.9 91.3v1.9h-1.9l-.3 .1h1.1v.2h-1.1M384.9 89.8h2.9M385.8 88.9v.6h-.9M385.8 88.3h.6M385.8 87.4h.6M385.8 86.6v2.1M386.4 86.6v2.1M386.4 88.9v.9M386.8 88.3h.2M386.8 87.4h.2"/>
<path d="M386.8 86.6v2.1M386.8 88.9v.9M386.9 91.3v.2h-2M387 86.6v2.1M387 88.9h.4M387.4 86.6v2.1M387.7 90.1l.1-3.5h-5v3.5h6.3M387.8 94.4h-5.1h2.2M388 99.5v.3M392 83.4l.2 .4M392 83.4l.2 13.2h-49.7v-2.2M242.7 106h-.5a1.71 1.71 0 0 0 1.7 1.7 1.71 1.71 0 0 0 1.7-1.7h-.6"/>
<path d="M242.7 106a1.18 1.18 0 0 0 1.2 1.2 1.18 1.18 0 0 0 1.1-1.2M242.7 106l.2-.7h1.9l.2 .7M243 105.3a1.05 1.05 0 0 0 .1 1.4 1.05 1.05 0 0 0 1.5 0 1.05 1.05 0 0 0 .1-1.4M243.6 106.1h.1M243.6 105.8l-.2 .2 .2 .1M243.6 105.8v.3M243.6 106.1l.1 .3 .2-.1M243.6 105.8h.1M243.6 106.1l.3 .2M243.6 105.8l.1 .1M243.7 106.1l.2 .1M243.7 106.1h-.1"/>
<path d="M243.7 105.9v.2M243.7 105.9h.1M243.9 105.7l-.3-.1v.2M243.9 105.7h.1M243.9 105.7l-.3 .1M243.9 106.3h.1M243.9 106.2v.1M243.9 105.8l-.2 .1M243.9 105.7v.1M243.9 105.8l.1 .1M243.9 105.7l.2-.1v.2M243.9 105.7l.2 .1"/>
<path d="M244 106.1h.1M244 106.1l-.1 .1M244 105.9h.1M244 105.9v.2M244.1 105.8l-.1 .1M244.1 105.8h.1M244.1 106.1l-.1 .3-.1-.1M244.1 106.1l-.2 .2M244.1 105.8l.2 .2-.2 .1M244.1 106.1h.1M244.1 105.8v.3M245.2 104.9l.2 .4"/>
<path d="M245.2 101.8h5v3.4h-5zM245.5 101.7v3.6M245.5 106.4v3.3M245.6 106.1l4.6 .1 .1 3.4-5.1 .1v-2.6M246.1 101.7v3.6M246.1 106.1v3.6M253.2 111.8v.8h4.4v-.8M254.8 103.7l1.2-.5 7.3 .2 .6 .4 .3 .7-.1 3.3-.7 .7-.6 .2-7.6-.1-.6-.6-.3-.7v-2.6zM255.1 108.5h8.4M256.2 108.5l-1.1-.5a3.3 3.3 0 0 1-.5-3.3l.8-1 .8-.2h6.1l1.2 .5a3.3 3.3 0 0 1 .4 3.2l-.8 1-.8 .3M256.9 106.5v1.3M257.1 106.5v1.3"/>
<path d="M257.4 106.3v1.5M258.8 105.9h-1.2v1.8M259.3 103.2v.3M261.4 106.5v1.3M261.7 106.5v1.3M262.8 108.4h.8M263.4 104h.5M265.8 101.8h5.1v3.4h-5.1zM265.8 106.2h5.1v3.4h-5.1zM272.7 101.8h5v3.4h-5zM272.7 106.2h5v3.4h-5zM279.6 101.8h5v3.4h-5z"/>
<path d="M279.6 106.2h5v3.4h-5zM286.5 101.8h5v3.4h-5zM286.5 106.2h5v3.4h-5zM291 111.8h-.4h49.3M293.3 101.8h5.1v3.4h-5.1zM293.3 106.2h5.1v3.4h-5.1zM297.9 111.8h.8M297.9 111.8h.1M298.7 111.8h.1M298.9 111.8h.1M299 111.8h.6M299 111.8h.1"/>
<path d="M299.6 111.8h.1M299.7 111.8h.1M300 111.8h.1M300.1 111.8h.1M300.2 101.8h5.1v3.4h-5.1zM300.2 106.2h5.1v3.4h-5.1zM300.6 111.8h.1M300.6 111.8h.9M301.5 111.8h.1M301.7 111.8h.1M302 111.8h.3M302.3 111.8h.1"/>
<path d="M302.4 111.8h.1M303 111.8h.1M303.1 111.8h.1M303.2 111.8h.1M303.4 111.8h.1M303.8 111.8h.1M303.9 111.8h.1M304.2 111.8h.3M304.2 111.8h.1M304.6 111.8h.7M304.6 111.8h.1M305.3 111.8h.1"/>
<path d="M305.4 111.8h.1M305.4 111.8h.9M306.3 111.8h.1M306.4 111.8h.1M306.5 111.8h.1M306.7 111.8h.1M307.1 111.8h.1M307.1 101.8h5v3.4h-5zM307.1 106.2h5v3.4h-5zM307.2 111.8h.1M307.4 111.8h.6M307.4 111.8h.1"/>
<path d="M308 111.8h.1M308.1 111.8h.1M308.2 111.8h.9M308.2 111.8h.1M309.1 111.8h.1M309.3 111.8h.1M309.4 111.8h.1M309.9 111.8h.1M310 111.8h.1M310.6 111.8h.1M310.9 111.8h.2M310.9 111.8h.1"/>
<path d="M311.1 111.8h.8M311.1 111.8h.1M311.9 111.8h.1M312 111.8h.1M312.3 111.8h.1M312.5 111.8h.1M312.8 111.8h.1M312.9 111.8h.1M313 111.8h.1M313.2 111.8h.5M313.7 111.8h.1M313.8 111.8h.1"/>
<path d="M314 101.8h5v3.4h-5zM314.1 111.8h.6M314.7 111.8h.1M314.8 106.1l-.8 .1v3.5l5-.1v-3.4l-.8-.1M314.8 111.8h.1M315 105.3a1.71 1.71 0 0 1 1.5-1 1.71 1.71 0 0 1 1.5 1M315.1 111.8h.1M315.3 106a1.18 1.18 0 0 1 1.2-1.2 1.18 1.18 0 0 1 1.2 1.2M315.3 106h-.5a1.71 1.71 0 0 0 1.7 1.7 1.71 1.71 0 0 0 1.7-1.7h-.5M315.3 106a1.18 1.18 0 0 0 1.2 1.2 1.18 1.18 0 0 0 1.2-1.2M315.4 111.8h.1M315.5 111.8h.1"/>
<path d="M315.7 105.3a1.05 1.05 0 0 0 .1 1.4 1.05 1.05 0 0 0 1.4 0 1.05 1.05 0 0 0 .1-1.4M315.7 105.3l.6-.4 1 .4M316.2 106.1h.1M316.2 105.8l-.1 .2 .1 .1M316.2 105.8v.3M316.2 106.1l.2 .3 .1-.1M316.2 105.8h.1M316.2 106.1l.3 .2M316.2 105.8l.1 .1M316.3 106.1l.2 .1M316.3 106.1h-.1M316.3 105.9v.2"/>
<path d="M316.3 105.9h.1M316.5 105.7l-.2-.1-.1 .2M316.5 105.7h.1M316.5 105.7l-.3 .1M316.5 106.3h.1M316.5 106.2v.1M316.5 105.8l-.1 .1M316.5 105.7v.1M316.5 105.8l.1 .1M316.5 105.7l.2-.1 .1 .2M316.5 105.7l.3 .1M316.7 106.1h.1"/>
<path d="M316.7 106.1l-.2 .1M316.7 105.9h-.1M316.7 105.9v.2M316.8 105.8l-.1 .1M316.8 105.8h.1M316.8 106.1l-.2 .3-.1-.1M316.8 106.1l-.3 .2M316.8 105.8l.1 .2-.1 .1M316.8 106.1h.1M316.8 105.8v.3M320.9 101.8h5v3.4h-5zM320.9 106.2h5v3.4h-5z"/>
<path d="M327.7 101.8h5.1v3.4h-5.1zM327.7 106.2h5.1v3.4h-5.1zM334.6 101.8h5.1v3.4h-5.1zM334.6 106.2h5.1v3.4h-5.1zM339.9 111.8v.8h3.8v-.8M341.5 101.8h5v3.4h-5zM341.5 106.2h5v3.4h-5zM348.4 101.8h5v3.4h-5zM348.4 106.2h5v3.4h-5zM355.3 101.8h5v3.4h-5zM355.3 106.2h5v3.4h-5zM362.1 101.8h5.1v3.4h-5.1z"/>
<path d="M362.1 106.2h5.1v3.4h-5.1zM369 101.8h5.1v3.4h-5.1zM369 106.2h5.1v3.4h-5.1zM375.9 101.8h5v3.4h-5zM375.9 106.2h5v3.4h-5zM382.8 101.8h5v3.4h-5zM386.9 101.7v3.6M386.9 106.1v3.6M387.4 106.1l-4.6 .1-.1 3.4 5.1 .1v-2.6M387.8 104.9l-.2 .4M388 106l.2-.7h1.9l.2 .7M388 106h-.6a1.71 1.71 0 0 0 1.7 1.7 1.71 1.71 0 0 0 1.7-1.7h-.5"/>
<path d="M388 106a1.18 1.18 0 0 0 1.1 1.2 1.18 1.18 0 0 0 1.2-1.2M388.3 105.3a1.05 1.05 0 0 0 .1 1.4 1.05 1.05 0 0 0 1.5 0 1.05 1.05 0 0 0 .1-1.4M388.9 106.1h.1M388.9 105.8l-.2 .2 .2 .1M388.9 105.8v.3M388.9 106.1l.1 .3 .1-.1M388.9 105.8h.1M388.9 106.1l.2 .2M388.9 105.8l.1 .1M389 106.1l.1 .1M389 106.1h-.1M389 105.9v.2"/>
<path d="M389 105.9h.1M389.1 105.7l-.2-.1v.2M389.1 105.7h.1M389.1 105.7l-.2 .1M389.1 106.3h.1M389.1 106.2v.1M389.1 105.8l-.1 .1M389.1 105.7v.1M389.1 105.8l.2 .1M389.1 105.7l.3-.1v.2M389.1 105.7l.3 .1M389.3 106.1h.1"/>
<path d="M389.3 106.1l-.2 .1M389.3 105.9h.1M389.3 105.9v.2M389.4 105.8l-.1 .1M389.4 105.8h.1M389.4 106.1l-.1 .3-.2-.1M389.4 106.1l-.3 .2M389.4 105.8l.2 .2-.2 .1M389.4 106.1h.1M389.4 105.8v.3M64.7 180.1l1.5-.5h97.6a2.49 2.49 0 0 1 2.4 2.5v44.8a2.49 2.49 0 0 1-2.4 2.5h-97.6a2.49 2.49 0 0 1-2.4-2.5v-44.8a2.49 2.49 0 0 1 .9-2zM66.9 182.5l.8-.2h94.6a1.28 1.28 0 0 1 1.3 1.2v42a1.28 1.28 0 0 1-1.3 1.2h-94.6a1.28 1.28 0 0 1-1.3-1.2v-42z"/>
<path d="M68 183.9h94v41.2h-94zM279.6 197.8v7.6l2.9 6.5M279.6 197.8l2.9 6.5M279.6 197.8l25.5-1.2 3 6.5M325.8 197.1l24.8-1.2 .1 20.1-24.9 1.4zM328.5 196.9l1.2 5.8M328.6 196.9l1.2 5.5M329 196.9l1.2 5.4M330.5 196.8l1.3 5.8M330.6 196.8l1.2 5.5M331.1 196.8l1.2 5.4M332.6 196.7l1.3 5.8"/>
<path d="M332.7 196.7l1.2 5.5M333.1 196.7l1.2 5.4M334.7 196.6l1.2 5.8M334.7 196.6l1.2 5.5M335.2 196.6l1.2 5.4M336.7 196.5l1.3 5.8M336.8 196.5l1.2 5.5M337.3 196.5l1.2 5.4M338.8 196.4l1.3 5.8M338.9 196.4l1.2 5.5M339.3 196.4l1.2 5.4M340.8 196.3l1.3 5.8"/>
<path d="M340.9 196.3l1.2 5.5M341.4 196.3l1.2 5.4M342.9 196.2l1.3 5.8M343 196.2l1.2 5.5M343.5 196.2l1.2 5.4M347.8 196v14.1M351.3 195.5l-.5-.3-25.5 1.3-.3 .5v20.7M351.3 195.5l.1 20.7-.3 .5-25.5 1.3-.6-.3M351.3 195.5l-2.9-6.4-.3-.3-25.8 1.3-.3 .5v20.4l3 6.7M374 199.9l17.4-.9 .1 9.9-17.5 1zM377.3 199.7l.8 1.8M377.3 199.7l.8 1.6h.4"/>
<path d="M377.8 199.6l.7 1.7M378.7 199.6l.8 1.8M378.7 199.6l.8 1.6M379.2 199.6l.7 1.6M380.1 199.5l.8 1.9M380.1 199.5l.8 1.7M380.6 199.5l.7 1.6M381.5 199.5l.8 1.8h.4M381.5 199.5l.8 1.6h.4M382 199.4l.7 1.7M382.9 199.4l.8 1.8h.4M382.9 199.4l.8 1.6h.4"/>
<path d="M383.4 199.4l.7 1.6M384.3 199.3l.8 1.8M384.3 199.3l.8 1.7M384.8 199.3l.7 1.6M385.7 199.3l.8 1.8h.4M385.7 199.3l.8 1.6M386.2 199.2l.7 1.7M388.7 199.1l1.2 2.5M392.2 198.6l-.6-.3-18.1 1-.3 .5 .1 10.4M392.2 198.6v10.5l-.3 .5-18.1 1-.5-.4M392.2 198.6l-3-6.4-.3-.3-18.3 .9-.3 .5v10.4l3 6.5M70.5 203.4h89v8.2h-89z"/>
<path d="M85.9 202.1h4.8v1h-4.8M85.9 202.1h-1.1v1h1.1M85.9 202.1v1M99.1 202.1h3.4v1h-3.4zM103.7 202.1h4.8v1h-4.8zM113.3 202.1h3.4v1h-3.4zM121.5 202.1h4.8v1h-4.8zM127.5 202.1h3.4v1h-3.4zM144.1 202.1h-4.8v1h4.8M144.1 202.1h1.1v1h-1.1M144.1 202.1v1M246.1 216.7h.1"/>
<path d="M246.1 205.1v11.6M246.1 212.1h-.2M246.1 205.1l12.9-.6 .1 12.3-.4 .2-12.7 .5-.1-12.1zM246.2 205l12.3-.6v11.8M258.5 216.2h.1M258.5 216.2l-11.9 .7-.5-.2M260.7 203.1l-.6-.3-15.2 .7-.4 .2-.2 .5v14.7M260.7 203.1l.1 14.7-.2 .5-.5 .2-15.2 .8-.6-.4M260.7 203.1l-2.5-5.4-.3-.3-15.4 .7-.5 .2-.2 .5v14.6l2.5 5.5M282.5 204.3v7.6M283.2 209l2.1 4.6M289.9 204.6l.5 1.2"/>
<path d="M290 204.6l.4 1M290.4 204.6l.5 1M290.5 205.6h.1M290.5 205.8h.1M290.8 205.6h.1M290.8 205.8h.1M290.8 205.6h-.3M290.8 205.8h-.3M290.9 205.6h.1M290.9 205.8h.1M290.9 205.6v.2M291 204.5l.6 1.2h.3"/>
<path d="M291 204.5l.6 1.1 .3-.1M291.5 204.5l.4 1M291.6 205.5h.1M291.6 205.7h.1M291.9 205.5h.1M291.9 205.7h.1M291.9 205.5v.2M292 204.5l.6 1.2M292.1 204.5l.5 1h.4M292.5 204.5l.5 1M292.7 205.5h.1M292.7 205.7h.1"/>
<path d="M292.9 205.5h.1M292.9 205.7h.1M293 205.7h-.4M293 205.5h.1M293 205.7h.1M293 205.5v.2M293.1 204.4l.6 1.2M293.2 204.4l.5 1M293.6 204.4l.5 1M293.7 205.4h.1M293.7 205.6h.1M294 205.4h.1"/>
<path d="M294 205.6h.1M294 205.4l-.3 .1M294 205.6h-.3M294.1 205.4h.1M294.1 205.6h.1M294.1 205.4v.2M294.2 204.4l.6 1.2h.3M294.3 204.4l.4 1M294.7 204.4l.4 1M294.8 205.4h.1M294.8 205.6h.1M295.1 205.4h.1"/>
<path d="M295.1 205.6h.1M295.1 205.4h-.3M295.1 205.4v.2M295.3 204.3l.5 1.2h.4M295.3 204.3l.5 1h.4M295.7 204.3l.5 1M295.9 205.3h.1M295.9 205.5h.1M296.1 205.3h.1M296.1 205.5h.1M296.2 205.3h.1M296.2 205.5h.1"/>
<path d="M296.2 205.3v.2M296.3 204.3l.6 1.2M296.4 204.3l.5 1M296.8 204.3l.5 1M296.9 205.3h.1M296.9 205.5h.1M297.2 205.3h.1M297.2 205.5h.1M297.3 205.3h-.4M297.3 205.5h-.4M297.3 205.3h.1M297.3 205.5h.1"/>
<path d="M297.3 205.3v.2M297.4 204.2l.5 1.2M297.5 204.2l.4 1M297.9 204.2l.5 1M298 205.2h.1M298 205.4h.1M298.3 205.2h.1M298.3 205.4h.1M298.3 205.2h-.3M298.3 205.4h-.3M298.4 205.2h.1M298.4 205.4h.1"/>
<path d="M298.4 205.2v.2M298.5 204.2l.6 1.2h.3M298.6 204.2l.5 1h.3M299 204.1l.4 1.1M299.1 205.2h.1M299.1 205.4h.1M299.4 205.2h.1M299.4 205.4h.1M299.4 205.3v.1M299.4 205.2v.2M303.1 207.9l2.2 4.8M304.9 203.9l.9 1.8"/>
<path d="M305.3 212.7l-20 .9M305.8 205.7h.1M305.8 207.7h.1M305.8 205.7l-22 1.2-.3-.1-.3-.7M305.8 207.7l-22 1.1h-.3l-.3-.7M305.8 205.7v2M305.8 206.9l1.6 3.6M307.4 210.5v-6.8l-24.2 1.2v6.8l2.1 1.9M307.4 210.5l-2.1 2.2M308.1 203.1v7.5l-2.6 2.7-20.3 1-2.7-2.4M308.1 203.1l-25.6 1.2M329.8 202.4l-.1 .3"/>
<path d="M330.2 202.3v.4h-.5M330.2 202.3l-.4 .1M331.8 202.3v.3M332.3 202.2v.4h-.5M332.3 202.2l-.5 .1M333.9 202.2v.3M334.3 202.1v.4h-.4M334.3 202.1l-.4 .1M335.9 202.1v.3M336.4 202v.4h-.5M336.4 202l-.5 .1M338 202v.3"/>
<path d="M338.5 201.9v.4h-.5M338.5 201.9l-.5 .1M340.1 201.9v.3M340.5 201.8v.4h-.4M340.5 201.8l-.4 .1M342.1 201.8v.3M342.6 201.7v.4h-.5M342.6 201.7l-.5 .1M344.2 201.7v.3M344.7 201.6l-.1 .4h-.4M344.7 201.6l-.5 .1M347.8 210.1h.1"/>
<path d="M347.8 210.1l-22.1 1.1M374 203.8h-.1M378.2 201.3h.1M378.2 201.5h.1M378.4 201.3h.1M378.4 201.5h.1M378.5 201.5h-.4M378.5 201.3h.1M378.5 201.5h.1M378.5 201.3v.2M379.6 201.2h.1M379.6 201.4h.1"/>
<path d="M379.8 201.2h.1M379.8 201.4h.1M379.9 201.4h-.4M379.9 201.2h-.4M379.9 201.2h.1M379.9 201.4h.1M379.9 201.2v.2M381 201.2h.1M381 201.4h.1M381.2 201.1h.1M381.2 201.3h.1M381.3 201.3l-.4 .1"/>
<path d="M381.3 201.2h-.4M381.3 201.1h.1M381.3 201.3h.1M381.3 201.1v.2M382.4 201.1h.1M382.4 201.3h.1M382.6 201.1h.1M382.6 201.3h.1M382.7 201.1h.1M382.7 201.3h.1M382.7 201.1v.2M383.8 201h.1"/>
<path d="M383.8 201.2h.1M384 201h.1M384 201.2h.1M384.1 201h.1M384.1 201.2h.1M384.1 201v.2M385.2 201h.1M385.2 201.1h.1M385.4 200.9h.1M385.4 201.1h.1M385.5 201.1l-.4 .1M385.5 200.9l-.4 .1"/>
<path d="M385.5 200.9h.1M385.5 201.1h.1M385.5 200.9v.2M386.6 200.9h.1M386.6 201.1h.1M386.8 200.9h.1M386.8 201.1h.1M386.9 200.9h-.4M386.9 200.9h.1M386.9 201.1h.1M386.9 200.9v.2M389.9 201.6h.1"/>
<path d="M389.9 203.6h.1M389.9 201.6l-15.4 .8h-.3l-.3-.7M389.9 203.6l-15.4 .8-.3-.1-.3-.7M389.9 201.6v2"/>
<circle cx="338.5" cy="91.1" r=".07"/>
<circle cx="243.9" cy="106" r=".07"/>
<circle cx="257" cy="106" r="1.82"/>
<circle cx="257" cy="106" r=".51"/>
<circle cx="261.5" cy="106" r="1.82"/>
<circle cx="261.5" cy="106" r=".51"/>
<circle cx="316.5" cy="106" r=".07"/>
<circle cx="389.1" cy="106" r=".07"/>
</g>
<path d="M12 269.3h396zM12 269h396v.3h-396z" fill-rule="evenodd" fill="#504e49"/>
<text font-size="7.8" fill="#141413" x="12" y="24.7">前部触控与原版后部接口</text>
<text font-size="3.5" fill="#141413" x="12" y="274.9">Sony PlayStation 4 详细模型图纸</text>
<g font-size="3.2" fill="#1b365d">
<text x="12" y="15.3">初代斜面主机与原配控制器 · 结构学习图册</text>
<text x="369.6" y="15.3">PlayStation4-DWG-02 / 12</text>
<text x="20.6" y="98">53</text>
</g>
<g font-size="3.2" fill="#504e49">
<text x="12" y="30.9">前部包含吸入式盘口、两组 USB 3.0、电源及出仓触控条，通风口与连接口均切入壳体。后部保留 HDMI、光纤、LAN、AUX 摄像头口与 AC 电源入口；接点和壳体间隙为学习近似。</text>
<text x="198.7" y="274.5">单位 mm · 比例见各视图</text>
<text x="317.6" y="274.5">图号 PlayStation4-DWG-02</text>
<text x="12" y="279.3">局部尺寸为本模型近似值 · 内部为布局示意</text>
<text x="198.7" y="278.8">CAD Study · 2026.10.01</text>
<text x="317.6" y="278.8">第 2 / 12 页 · A3</text>
</g>
<g font-size="3.2" fill="#141413">
<text x="96.2" y="153">盘口、双 USB 与触控条 · 0.567:1</text>
<text x="289.3" y="153">数字音视频、网络与附件连接 · 0.550:1</text>
<text x="88.8" y="245">USB 3.0 屏蔽壳、舌片与接点 · 7.117:1</text>
<text x="299.1" y="245">后接口独立组件 · 1.667:1</text>
<text x="12" y="253.3">前部包含吸入式盘口、两组 USB 3.0、电源及出仓触控条，通风口与连接口均切入壳体。 图中尺寸单位统一为 mm，数字对应当前模型的几何和坐标。公开整体尺寸已注明来源，局部近似数字不能用作制造公差或真实电子规格。</text>
<text x="12" y="258.6">后部保留 HDMI、光纤、LAN、AUX 摄像头口与 AC 电源入口；接点和壳体间隙为学习近似。 爆炸位移用于区分装配层，缩放视图不会改变尺寸数字。每个零件编号都可在组件清单中检索，重新修改模型后应同步重建这些图纸。</text>
</g>
</svg>
